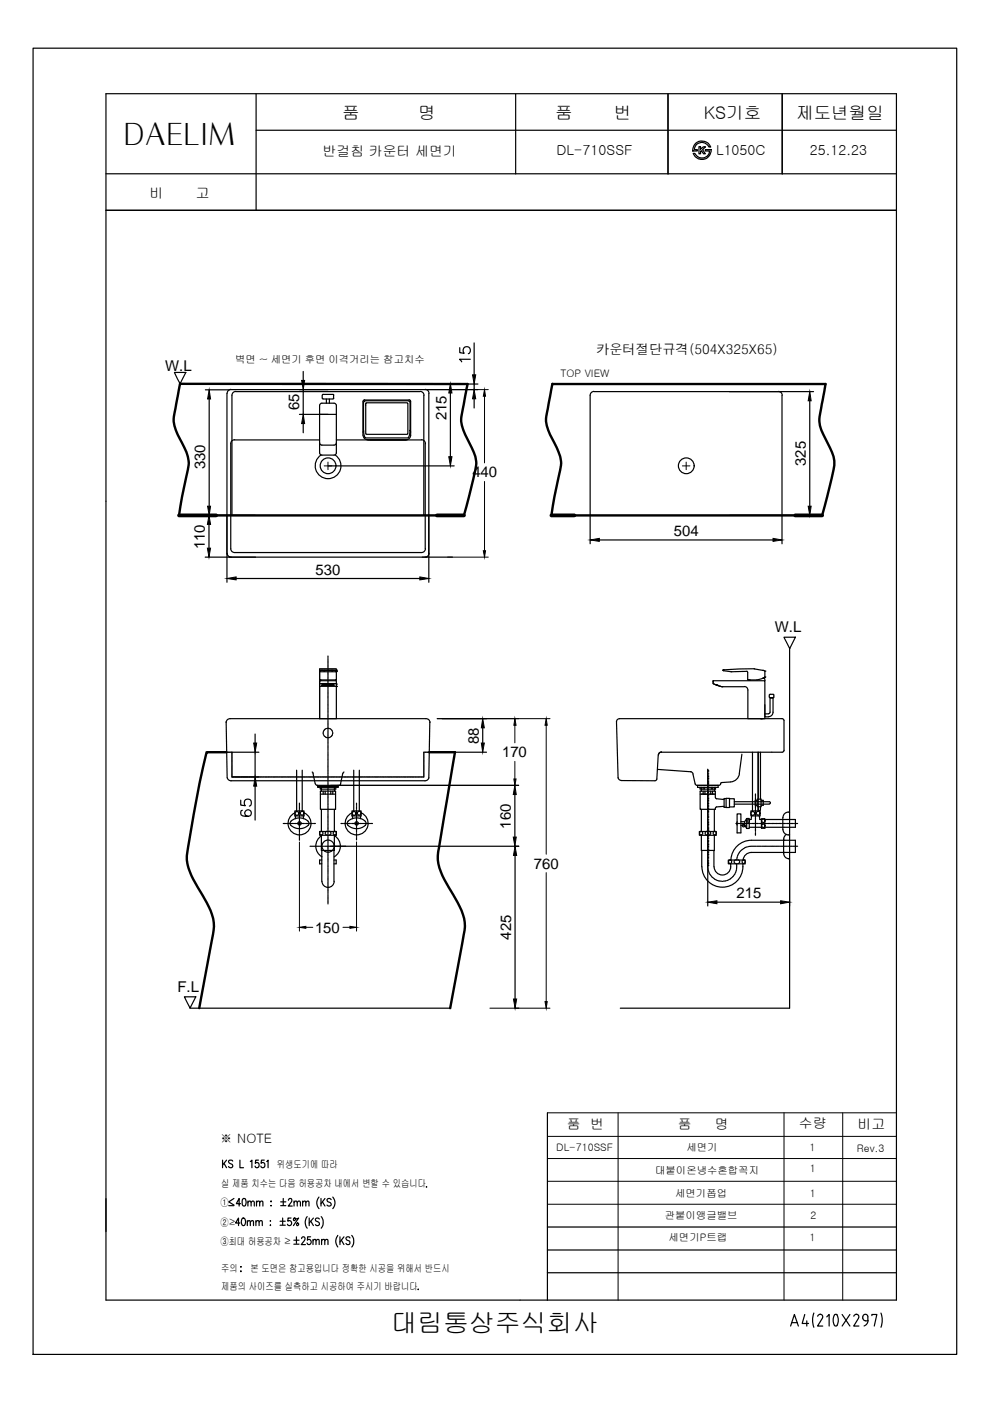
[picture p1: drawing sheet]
<svg xmlns="http://www.w3.org/2000/svg" width="210mm" height="297mm" viewBox="0 0 210 297" stroke-linecap="round" stroke-linejoin="round" font-family="sans-serif">
<!-- layer: YA -->
<g fill="none" stroke="#000" stroke-width=".25">
<path d="M7 10.2h195.8v277h-195.8zM54.3 19.9v24.7M109.3 19.9v17M141.6 19.9v17M165.8 19.9v17M190.1 19.9h-167.6v255.7h87.8M22.5 36.8h167.6M54.3 27.6h135.8M147 32.5h.3a1.64 1.64 0 0 0 1.8 1 1.64 1.64 0 0 0 1.3-1.5h-.9v-.3h1.2a1.92 1.92 0 0 1-1.5 2.1 1.92 1.92 0 0 1-2.2-1.3zM147.5 30.4a2.02 2.02 0 0 1 3.2 .8h-.3a1.64 1.64 0 0 0-1.8-1 1.64 1.64 0 0 0-1.4 1.5h.7v.3h-1l.2-1zM148.2 31.1h.3v.5l.6-.5h.5l-.6 .6 .5 .9h-.3l-.5-.7-.2 .2v.5h-.3zM22.5 44.6h167.6"/>
<path d="M116.1 235.9v39.7h74M116.1 269.8h74M116.1 265h74M116.1 260.2h74M170.6 278.7l-.5 1.9h1.3M172.6 278.4l-.3 1.5 .3 1.5M173.4 279.1a.54 .54 0 0 1 .7-.4 .54 .54 0 0 1 .3 .8M174.4 279.5l-1.1 1.6h1.1M175.3 279.2l.5-.5v2.4M177.5 278.8a2.31 2.31 0 0 1 0 2.2M177.5 278.8l-.3-.1a1.67 1.67 0 0 0-.3 2.3l.3 .1 .3-.1M178.5 278.7l1.7 2.4"/>
<path d="M180.2 278.7l-1.7 2.4M181 279.1a.54 .54 0 0 1 .8-.4 .54 .54 0 0 1 .2 .8M182 279.5l-1 1.6h1.1M182.9 279.2v.3M183 279.2a.53 .53 0 0 1 .5-.5 .53 .53 0 0 1 .5 .5v.8M183 279.5v.2l.5 .3M184.1 279.9a1.25 1.25 0 0 1-.9 1.2M184.9 278.9v-.2h1l-.5 2.4M186.8 278.4l.3 1.5-.3 1.5M167.6 281.1l.8-2.4 .9 2.4M167.9 280.4h1.1M171.1 280v1.1"/>
<path d="M183.5 280h.5"/>
</g>
<!-- layer: LINE -->
<g fill="none" stroke="#000" stroke-width=".25">
<path d="M190.1 19.9v255.7M64.3 78.8v1.9M97.5 73.7v1.1l.9 .1a.8 .8 0 0 1 0-1.2 .8 .8 0 0 1 1.2 .1 .8 .8 0 0 1-.3 1.2M99.7 76.2h-2.3l.5 .5M100.5 72.7v6.8M43.5 82.6h5.3M44.4 84.6v22.7M49 82.6a.83 .83 0 0 0-.8 .8M49.2 83.8v25.5M49.7 93.2a.83 .83 0 0 0-.8 .9M63.5 87.9h6M63.5 82.6h6"/>
<path d="M64.3 82.6v5.3M64.3 89.8v2M68.1 96.5a2.73 2.73 0 0 0-.6 4 2.73 2.73 0 0 0 4.1 0 2.73 2.73 0 0 0-.6-4M69.5 98.8h26.8M69.5 81.4h26.8M89.1 83h-39.1a.83 .83 0 0 0-.8 .8M89.1 83a.83 .83 0 0 1 .8 .8M89.4 93.2a.83 .83 0 0 1 .8 .9M89.9 83.8v25.5M90.1 81.4h11.2M95.5 83.3v13.5M100.5 81.4v1.2"/>
<path d="M100.5 84.6v1.9M101.3 82.6h-11.2a.83 .83 0 0 1 .9 .8M125.1 83.8v31.5M165 83a.83 .83 0 0 1 .8 .8M165.8 83.8v31.5M171.7 85v22.3M172.5 83h-46.6a.83 .83 0 0 0-.8 .8M43.5 118.1h10.7M43.5 109.3h10.7M44.3 111.2v5M48.1 109.3v14.2M48.2 117.3a.83 .83 0 0 0 .8 .8"/>
<path d="M48.9 116.3l.3 .6 .5 .3M89.5 118.1h6.4M90.2 116.3a.83 .83 0 0 1-.8 .9M90.9 109.3v14.2M91 117.3a.83 .83 0 0 1-.9 .8M127.1 114.5h36.8M154.6 109.3h17.9M50.1 122.7h38.9M49.2 159.5h5.7M54.1 155.6v1.9M54.1 159.5v5.2M93.8 159.5h9.4"/>
<path d="M93.8 152.4h9.4M102.3 154.3v3.2M165.8 152.4l.4 .4M166.2 159.1l-.4 .4M49.2 164.7h6.4M51 169.6v1.1l1 .1a.79 .79 0 0 1 0-1.2 .79 .79 0 0 1 1.1 .2 .79 .79 0 0 1-.2 1.1M51.4 171.8a.68 .68 0 0 0-.3 1 1.93 1.93 0 0 0 2.1 0 .7 .7 0 0 0-.3-1.1 .7 .7 0 0 0-1 .5 .7 .7 0 0 0 .7 .9M54.1 166.7v7.2M55.7 164.7h.3M56.1 164.7h1.2M57.3 164.7h.4M57.8 164.7h.7"/>
<path d="M58.6 164.7h.4M59 164.7h.4M59.5 164.7h.7M60.3 164.7h.3M60.7 164.7h1.2M62 164.7h.3M62.4 164.7h.7M63.2 164.7h.4M63.7 164.7h1.1M64.9 164.7h.4M65.3 164.7h1.2M66.6 164.7h.4"/>
<path d="M67 164.7h.7M67.8 164.7h.4M68.3 164.7h1.1M69.5 164.7h.4M70 164.7h1.1M70.1 179.4h39.9M70.1 166.5h39.9M71.2 166.9h.5M71.2 164.7h.4M71.7 164.7h.6M72.4 164.7h.4M72.9 164.7h1.1"/>
<path d="M74.1 164.7h.4M74.6 164.7h1.1M75.8 164.7h.4M76.3 164.7h.6M77 164.7h.4M77.5 164.7h1.1M78.7 164.7h.4M79.2 164.7h1.1M80.4 164.7h.4M80.9 164.7h.7M81.6 164.7h.4M82.1 164.7h1.2"/>
<path d="M83.3 164.7h.4M83.8 164.7h1.1M85 164.7h.4M85.5 164.7h.7M86.3 164.7h.3M86.7 164.7h1.2M88 164.7h.3M88.4 164.7h.7M89.2 164.7h.4M89.6 164.7h.3M109.2 168.5v9M167.1 177h.3"/>
<path d="M167.1 172.2h.3M109.2 181.4v30.4M150.1 182.3v9.8M152 191.3h13.5M167.2 182.1h.2M167.4 182.3v9.8M40.3 213.8h1.9M109.2 213.8h.8M110.3 275.6h5.8"/>
<circle cx="69.6" cy="98.8" r="1.67"/>
<circle cx="145.5" cy="98.8" r="1.67"/>
</g>
<!-- layer: CEN -->
<path d="M68.7 98.8h.7M69.5 98.8h.1M69.5 98v.6M69.5 98.7v.1M69.5 98.9v.7M69.7 98.8h.6M144.7 98.8h.6M145.4 98.8h.1M145.5 98v.6M145.5 98.7v.1M145.5 98.9v.7M145.6 98.8h.7" fill="none" stroke="#000" stroke-width=".21"/>
<!-- layer: 002 -->
<path d="M76.9 85.1l.1 7.2a.95 .95 0 0 0 .9 .9M77.1 91.3l-.1 .3M77.3 84.8h9.4M77.3 84.8l-.3 .3M86.7 84.8l.4 .3M86.9 91.3l.2 .3M87.1 85.1v7.2a.95 .95 0 0 1-1 .9M140.3 159.4a.66 .66 0 0 0-.7 .7M163.6 159.5h2.2M42.2 213.8h53.2M131.5 213.8h35.9" fill="none" stroke="#000" stroke-width=".25"/>
<!-- layer: 001 -->
<g fill="none" stroke="#000" stroke-width=".25">
<path d="M48.1 83.4v34.1M48.9 94.1v22.2M49 82.6h41.1M49.7 93.3h18.1M71.3 93.3h18.1M90.2 94.1v22.2M90.9 83.4v34.1M48.6 118.1h41.9M49.7 117.2h39.7M167.4 137.5v76.3M47.9 153l.3 11.9a.83 .83 0 0 0 .8 .6M90.3 152.4h-41.5l-.6 .2-.3 .6"/>
<path d="M90.3 152.4l.6 .2 .3 .6M91.1 153l-.2 11.9M140.2 159.5h23.4M140.3 159.4a.66 .66 0 0 0-.7 .6M165.8 152.4h-34.6l-.3 .2-.2 .5 .3 11.8M166.2 152.8v6.3M90.9 164.9a.83 .83 0 0 1-.8 .6h-41.1M131.1 164.9a.66 .66 0 0 0 .6 .6M131.7 165.5h7.1M139.6 160.1l-.3 5.1-.4 .3"/>
</g>
<!-- layer: BU -->
<g fill="none" stroke="#000" stroke-width=".25">
<path d="M67.8 96l.2 .4 .2 .1M67.8 93.9l.2 .4 .2 .1M67.8 87.9h3.5M68.2 85.5h2.6l.5 .2v10.3M68.2 85.5l-.2 .1-.2 .4v10M68.3 83.8v.6M68.4 84.4l.1 .2M68.4 83.8l.1-.2h2.1l.2 .2M68.5 84.6h2.1M69.2 84.6v.9M69.8 84.6v.9M70.7 83.8v.6"/>
<path d="M70.8 84.4l-.2 .2M71.3 96l-.2 .4-.3 .1h-2.6M71.3 93.9l-.2 .4-.3 .1h-2.6M77.2 85.1h9.6l.1 .2v6.2l-.2 1.1-.2 .3-9-.1-.2-.2-.2-1.2v-6.1zM77.5 85.5l.2-.1h8.7v6.6h-8.8zM77.9 93.3h8.1M67.8 141.9l3.4-.1 .1 .5M67.8 145.4h3.5M67.8 145l.4-.1h2.9l.2 .1M67.8 142.1v-.2v2.2v-1.8M67.8 142.3h.1M67.8 144.4v8z"/>
<path d="M67.8 142.3l3.4 .1M67.8 145.5v.1M67.8 144.1h.1M67.8 144.4h3.5v8h-3.5M67.8 144.2h3.4M68 144.1v.2M68.2 142.1l-.4 .1M68.2 142.1h-.4v.2M68.2 142.1h2.6zM68.5 145.3h-.4l.4-.2 2.4 .1-.3 .1M68.5 145.1v.2h2.1v-.2M68.7 142.2h.1"/>
<path d="M68.7 142.1v.1M70.3 142.2h.1M70.4 142.2h.1M70.4 142.1v.1M71.2 144.1v.2M71.2 142.4h.1M71.3 142.4h.1M71.3 145.6h.1M71.3 145.5h.1M71.3 142.3l-.1 .1M71.3 145h.1M71.3 142.1h.1"/>
<path d="M71.3 142.1h-.5l.5 .1M71.3 142.3h.1M71.3 142.3v1.8M71.3 142.2h.1M71.3 142.3v.1M151.2 144.4v.6l1.5 .5-1.5-.5zM151.2 144.3h11v8.1h-3.6v-6.1a.74 .74 0 0 0-.8-.7M151.3 144.3l-.1 .1M152.3 145.3l-.6-.2 .6 .2M152.7 145.5l5.1 .1M153.3 142.1l.1-.1v.2l1.7 .2 3.3-.1M153.4 142h.1"/>
<path d="M153.4 142.1v.1M158.3 142.3l.2 .3M158.5 142.6l.1 1.5M158.6 144.2h1.8M158.7 144.2h.3M159 144.1v.2M159.8 141.8l-6.4 .2M159.9 141.8h.1M160 141.8l2.2 .5M161.6 152.4h-.3h.5M161.7 142.1h.1M161.7 143.8h.1"/>
<path d="M161.8 143.8l-1.4 .3M161.8 143.8h-.1M162 143.7l.2 .6M162.1 143.7h.1M162.1 143.7h-.1M162.2 143.5h.1M162.2 143.5l-.4 .3M162.2 142.3h.1M162.2 142.3v1.2M163.1 147.4v.4M163.1 147.8l.2 .1M163.3 147.9h.6v3.1a1.03 1.03 0 0 1-1 1h-.7v-2.6"/>
<path d="M163.3 147.2h.6M163.3 147.2l-.2 .2M163.6 147.9h.3h-.6l-.1 3.3-1 .2M163.9 147.2l.2 .2v.4l-.2 .1"/>
</g>
<!-- layer: DIMTEXT -->
<path d="M37 79h2.4l-1.2 2.4zM166.2 135.1h2.4l-1.1 2.4zM39.1 211.3h2.4l-1.2 2.5z" fill="none" stroke="#000" stroke-width=".25"/>
<!-- layer: 002 -->
<path d="M38 109.3h7.8M92.7 109.3h5.7M116.9 109.3h4.9M168.6 109.3h5.7" fill="none" stroke="#000" stroke-width=".8"/>
<path d="M38.2 81.4l-1.2 6a6 6 0 0 0 .7 4.7l.9 1.9a7.4 7.4 0 0 1 1.2 5.6l-1.2 5.7-.6 4M99.1 81.4l-1.1 6a6 6 0 0 0 .6 4.7l1 1.9a7.2 7.2 0 0 1 1.2 5.6l-2.4 9.7M117.1 81.4l-1.1 6a6 6 0 0 0 .6 4.7l1 1.9a7.4 7.4 0 0 1 1.2 5.6l-1.3 5.7-.6 4M175 81.4l-1.1 6a6 6 0 0 0 .7 4.7l.9 1.9a7.2 7.2 0 0 1 1.2 5.6l-2.4 9.7M48 159.5h-4.2l-1.5 6.5-2.4 13.7a8.8 8.8 0 0 0 1.1 6.8l2.8 4.9a9.6 9.6 0 0 1 1 8.5l-2.6 13.9M96.5 159.5l-3.4 20.2a8.8 8.8 0 0 0 1.1 6.8l2.9 4.9a8.6 8.6 0 0 1 1.2 6.7l-2.9 15.7" fill="none" stroke="#000" stroke-width=".51"/>
<!-- layer: CENTER -->
<g fill="none" stroke="#000" stroke-width=".25">
<path d="M69.5 139.1v.3M69.5 139.5v.1M69.5 139.7v.5M69.5 140.3v.1M69.5 140.5v.5M69.5 141.1v.1M69.5 141.3v.5M69.5 142h.1M69.5 142.2v.5M69.5 142.8v.1M69.5 143v.5M69.5 143.6v.1"/>
<path d="M69.5 143.8v.5M69.5 144.4v.1M69.5 144.6v.5M69.5 145.2v.1M69.5 145.4v.5M69.5 146.1h.1M69.5 146.3v.5M69.5 146.9v.1M69.5 147.1v.5M69.5 147.7v.1M69.5 147.9v.5M69.5 148.5v.1"/>
<path d="M69.5 148.7v.5M69.5 149.3v.2M69.5 149.5v.5M69.5 150.2v.1M69.5 150.3v.6M69.5 151v.1M69.5 151.2v.5M69.5 151.8v.1M69.5 152v.5M69.5 152.6v.1M69.5 152.8v.5M69.5 153.4v.2"/>
<path d="M69.5 153.6v.5M69.5 154.3v.1M69.5 154.4v.6M69.5 155.1v.1M69.5 155.3v.5M69.5 155.9v.1M69.5 156.1v.5M69.5 156.7v.1M69.5 156.9v.6M69.5 157.5v.1M69.5 157.7v.6M69.5 158.3v.2"/>
<path d="M69.5 158.6v.5M69.5 159.2v.1M69.5 159.4v.5M69.5 160v.1M60.1 174.6h.3M60.5 174.6h.1M60.7 174.6h.5M61.4 174.6h.1M61.5 174.6h.6M62.2 174.6h.1M62.4 174.6h.5M63 174.6h.1"/>
<path d="M63.2 174.6h.5M63.5 170.3v.5M63.5 170.9v.1M63.5 171.1v.5M63.5 171.7v.1M63.5 171.9v.5M63.5 172.5v.1M63.5 172.7v.5M63.5 173.3v.2M63.5 173.5v.5M63.5 174.2v.1M63.5 174.3v.6"/>
<path d="M63.5 175v.1M63.5 175.2v.5M63.5 175.8v.1M63.5 176v.5M63.5 176.6v.1M63.5 176.8v.5M63.5 177.4v.2M63.5 177.6v.6M63.8 174.6h.1M64 174.6h.5M64.6 174.6h.2M64.8 174.6h.5"/>
<path d="M65.5 174.6h.1M65.6 174.6h.6M65.7 179.4h.4M66.2 179.4h.1M66.3 174.6h.1M66.4 179.4h.5M66.5 174.6h.4M67 179.4h.1M67.2 179.4h.5M67.8 179.4h.1M68 179.4h.5M68.7 179.4h.1"/>
<path d="M68.9 179.4h.5M69.5 179.4h.1M69.5 160.2v.5M69.5 160.8v.1M69.5 161v.5M69.5 161.6v.1M69.5 161.9v.5M69.5 162.4v.2M69.5 162.7v.5M69.5 163.3v.1M69.5 163.5v.5M69.5 164.1v.1"/>
<path d="M69.5 164.3v.5M69.5 164.9v.1M69.5 165.1v.5M69.5 165.7v.1M69.5 166v.5M69.5 166.6v.1M69.5 166.8v.5M69.5 167.4v.1M69.5 167.6v.5M69.5 168.2v.1M69.5 168.4v.5M69.5 169v.1"/>
<path d="M69.5 169.2v.5M69.5 169.9h.1M69.5 170.1v.5M69.5 170.7h.1M69.5 170.9v.5M69.5 171.5v.1M69.5 171.7v.5M69.5 172.3v.1M69.5 172.5v.5M69.5 173.1v.1M69.5 173.3v.5M69.5 174h.1"/>
<path d="M69.5 174.1v.6M69.5 174.8v.1M69.5 175v.5M69.5 175.6v.1M69.5 175.8v.5M69.5 176.4v.1M69.5 176.6v.5M69.5 177.2v.1M69.5 177.4v.5M69.5 178v.2M69.5 178.2v.5M69.5 178.9v.1"/>
<path d="M69.5 179.1v.5M69.5 179.7v.1M69.5 179.9v.5M69.7 179.4h.5M70.3 179.4h.1M70.5 179.4h.5M71.1 179.4h.1M71.3 179.4h.5M71.9 179.4h.1M72.1 179.4h.5M72.3 174.6h.3M72.7 174.6h.1"/>
<path d="M72.8 179.4h.1M72.9 174.6h.5M73 179.4h.3M73.5 174.6h.1M73.7 174.6h.5M74.4 174.6h.1M74.6 174.6h.5M75.2 174.6h.1M75.4 174.6h.5M75.6 170.3v.4M75.6 170.8v.2M75.6 171v.5"/>
<path d="M75.6 171.7v.1M75.6 171.8v.6M75.6 172.5v.1M75.6 172.7v.5M75.6 173.3v.1M75.6 173.5v.5M75.6 174.1v.1M75.6 174.3v.6M75.6 174.9v.2M75.6 175.1v.6M75.6 175.8v.1M75.6 176v.5"/>
<path d="M75.6 176.6v.1M75.6 176.8v.5M75.6 177.4v.1M75.6 177.6v.5M76 174.6h.1M76.2 174.6h.5M76.8 174.6h.1M77 174.6h.5M77.6 174.6h.2M77.8 174.6h.5M78.5 174.6h.1M78.7 174.6h.3"/>
<path d="M150.1 163.3h.1M150.1 163.6h.1M150.1 164.1h.1M150.1 164.4h.1M150.1 164.6h.1M150.1 164.9h.1M150.1 165.1h.1M150.1 165.4h.1M150.1 165.7h.1M150.1 166h.1M150.1 166.1h.1M150.1 166.4h.1"/>
<path d="M150.1 166.7h.1M150.1 167h.1M150.1 167.1h.1M150.1 167.4h.1M150.1 167.7h.1M150.1 168h.1M150.1 168.4h.1M150.1 168.7h.1M150.1 169h.1M150.1 169.3h.1M150.1 169.4h.1M150.1 169.7h.1"/>
<path d="M150.1 170h.1M150.1 170.3h.1M150.1 170.4h.1M150.1 170.7h.1M150.1 171h.1M150.1 171.3h.1M150.1 171.5h.1M150.1 171.8h.1M150.1 172.1h.1M150.1 172.4h.1M150.1 172.8h.1M150.1 173.1h.1"/>
<path d="M150.1 173.4h.1M150.1 173.8h.1M150.1 174.1h.1M150.1 174.4h.1M150.1 174.7h.1M150.1 174.8h.1M150.1 175.1h.1M150.1 175.4h.1M150.1 175.7h.1M150.1 175.8h.1M150.1 176.1h.1M150.1 176.4h.1"/>
<path d="M150.1 176.7h.1M150.1 176.8h.1M150.1 177.1h.1M150.1 177.4h.1M150.1 177.7h.1M150.1 178.2h.1M150.1 178.4h.1M150.1 178.7h.1M150.1 179h.1M150.1 179.2h.1M150.1 179.5h.1M150.1 179.8h.1"/>
<path d="M150.1 163.1v.2M150.1 163.4v.2M150.1 163.7v.3M150.1 164.1v.2M150.1 164.4v.2M150.1 164.7v.2M150.1 165h.1M150.1 165.1v.2M150.1 165.4v.2M150.1 165.7v.2M150.1 166.1v.2M150.1 166.4v.2"/>
<path d="M150.1 166.7v.2M150.1 167v.1M150.1 167.1v.3M150.1 167.4v.3M150.1 167.7v.3M150.1 168v.4M150.1 168.5v.2M150.1 168.8v.2M150.1 169.1v.2M150.1 169.3v.1M150.1 169.5v.2M150.1 169.8v.2"/>
<path d="M150.1 170.1v.2M150.1 170.5v.2M150.1 170.8v.2M150.1 171.1v.2M150.1 171.4h.1M150.1 171.5v.2M150.1 171.8v.2M150.1 172.1v.2M150.1 172.4v.3M150.1 172.8v.2M150.1 173.1v.2M150.1 173.4v.4"/>
<path d="M150.1 173.8v.2M150.1 174.1v.2M150.1 174.4v.2M150.1 174.7v.1M150.1 174.9v.2M150.1 175.1v.3M150.1 175.4v.3M150.1 175.7v.1M150.1 175.9v.2M150.1 176.2v.2M150.1 176.5v.2M150.1 176.9v.2"/>
<path d="M150.1 177.2v.2M150.1 177.5v.2M150.1 177.8v.3M150.1 178.2v.2M150.1 178.5v.2M150.1 178.8v.2M150.1 179.1h.1M150.1 179.2v.2M150.1 179.5v.2M150.1 179.8v.2M156 174.6h.7M156.8 174.6h.1"/>
<path d="M157 174.6h.5M157.6 174.6h.1M157.7 179.9l-.4 .3M157.8 174.6h.5M157.9 179.8h-.1M158.4 174.6h.1M158.4 179.5l-.4 .2M158.6 174.6h.5M158.7 179.5h-.1M159.2 174.6h.1M159.5 174.6h.5M159.5 179.4l-.8 .1"/>
<path d="M159.6 179.4h.2M159.8 179.4h.5M160 174.6h.2M160.2 168.3v.6M160.2 169v.1M160.2 169.2v.5M160.2 169.8v.1M160.2 170v.5M160.2 170.6v.1M160.2 170.8v.5M160.2 171.4v.1M160.2 171.6v.5"/>
<path d="M160.2 172.3v.1M160.2 172.5v.5M160.2 173.1v.1M160.2 173.3v.5M160.2 173.9v.1M160.2 174.1v.5M160.2 174.7v.1M160.2 174.9v.5M160.2 175.5v.2M160.2 175.7v.5M160.2 176.4v.1M160.2 176.6v.5"/>
<path d="M160.3 174.6h.5M160.5 179.4h.1M160.6 179.4h.6M160.9 174.6h.1M161.1 174.6h.5M161.3 179.4h.1M161.5 179.4h.5M161.7 174.6h.1M161.9 174.6h.5M162.1 179.4h.1M162.3 179.4h.5M162.5 174.6h.1"/>
<path d="M162.7 174.6h.5M162.9 179.4h.1M163.1 179.4h.5M163.4 174.6h.1M163.6 174.6h.5M163.7 179.4h.2M163.9 179.4h.6M164.2 174.6h.1M164.4 174.6h.5M164.6 179.4h.1M164.7 179.4h.6M165 174.6h.1"/>
<path d="M165.2 174.6h.5M165.4 179.4h.1M165.6 179.4h.5M165.8 174.6h.1M166 174.6h.5M166.2 179.4h.1M166.4 179.4h.5M166.6 174.6h.1M166.8 174.6h.5M167 179.4h.1M167.2 179.4h.6M167.5 174.6h.1"/>
<path d="M167.6 174.6h.6M167.8 179.4h.1M168 179.4h.6M168.3 174.6h.1M168.5 174.6h.6M168.6 179.4h.2M168.9 179.4h.2M69.5 180.5v.1M69.5 180.7v.5M69.5 181.3v.1M69.5 181.5v.5M69.5 182.1v.2"/>
<path d="M69.5 182.3v.6M69.5 183v.1M69.5 183.2v.5M69.5 183.8v.1M69.5 184v.5M69.5 184.6v.1M69.5 184.8v.5M69.5 185.4v.1M69.5 185.6v.6M69.5 186.2v.2M69.5 186.5v.5M69.5 187.1v.1"/>
<path d="M69.5 187.3v.5M69.5 187.9v.1M69.5 188.1v.5M69.5 188.7v.1M69.5 188.9v.5M69.5 189.5v.1M69.5 189.8v.5M69.5 190.3v.2M69.5 190.6v.5M69.5 191.1v.2M69.5 191.4v.3M150.1 180.1h.1"/>
<path d="M150.1 180.2h.1M150.1 180.5h.1M150.1 180.8h.1M150.1 181.1h.1M150.1 181.2h.1M150.1 181.5h.1M150.1 181.8h.1M150.1 182.1h.1M150.1 182.5h.1M150.1 182.8h.1M150.1 183.1h.1M150.1 183.4h.1"/>
<path d="M150.1 183.5h.1M150.1 183.7v.6M150.1 180.2v.2M150.1 180.5v.2M150.1 180.8v.2M150.1 181.1v.1M150.1 181.2v.3M150.1 181.5v.3M150.1 181.8v.2M150.1 182.1v.4M150.1 182.6v.2M150.1 182.9v.2"/>
<path d="M150.1 183.1v.3M150.1 183.4v.1M150.1 183.6v.1M150.1 184.5h.1M150.2 184.6l.2 .5M150.4 185.2l.1 .1M150.5 185.4l.4 .4M150.9 185.9l.1 .1M151.1 186l.4 .4M151.5 186.4l.1 .1M151.7 186.5l.5 .2M152.3 186.7h.1"/>
<path d="M152.5 186.8h.5M153.1 186.9h.1M153.8 186.8h-.5M154 186.7h-.1M154.6 186.5l-.5 .2M154.8 186.4l-.1 .1M155.2 186l-.4 .4M155.8 185.4l-.5 .5M155.9 185.2l-.1 .1M156.1 184.6l-.2 .5M156.2 184.4l-.1 .1M156.2 183.1v1.2"/>
<path d="M156.3 181.8l-.1 .5M156.3 181.6v.1M156.6 181l-.2 .5M156.7 180.9h-.1M157 180.4l-.3 .4M157.2 180.2l-.1 .1"/>
</g>
<!-- layer: POINT -->
<g fill="none" stroke="#000" stroke-width=".25">
<path d="M48 159.5h.1M48.2 159.5h.7M49 159.5h.2v.5M68.5 155.3v.1M68.5 155.5v.1M68.6 155.2l-.1 .1M68.6 155.7h.1M68.6 155v.1M68.6 155.8l.1 .1M68.7 154.9v.1M68.7 156h.1M68.8 156.1h.1"/>
<path d="M68.9 154.6l-.2 .2M68.9 156.2h.1M69 154.5l-.1 .1M69 156.3h.1M69.1 154.5h.1M69.2 156.4h.1M69.2 154.4h.1M69.3 156.4h.1M69.4 154.4h.1M69.5 156.4h.1M69.6 154.4h.1M69.7 156.4h.1"/>
<path d="M69.8 154.4h.1M69.9 154.5h.1M69.9 156.4h-.1M70 154.5l.1 .1M70 156.3h.1M70.2 154.6v.1M70.2 156.2h-.1M70.3 156.1h-.1M70.3 154.7v.1M70.4 155.9l-.1 .1M70.4 154.9v.1M70.5 155v.1"/>
<path d="M70.5 155.8l-.1 .1M70.5 155.2v.1M70.5 155.6v.1M70.6 155.3v.1M70.6 155.5h-.1M89.9 159.5v.5M90 159.5h.4M90.5 159.5h.5M157.3 159.9l-.6 4.1M159.5 159.5v12.4M160.7 159.5v9.9M160.8 159.5v12.4"/>
<path d="M161.2 159.5v9.9M49.2 160.1v.4M49.2 160.5v.4M49.2 161v.7M49.2 161.8v.4M49.2 162.2v1.2M49.2 163.5v.3M49.2 163.9v.7M49.2 164.7h.1M61.7 174.1a2.73 2.73 0 0 1 3.7 0M61.7 174.2l-.2 .4 .2 .4M62.5 171.9h2v1.1h-2z"/>
<path d="M62.5 172.3a2.43 2.43 0 0 0-.9 3.8 2.43 2.43 0 0 0 3.8 0 2.43 2.43 0 0 0-.9-3.8M62.6 173v.6M62.9 163.3v8.6M64.1 163.3v8.6M64.3 173v.6M65.3 174.2l.2 .4a2.44 2.44 0 0 1-3.8 .4M66.2 163.7l.2 .3M66.4 164l.4 2.2M66.9 166.2l.4 .3h4.5l.4-.3M67.3 166.5v.4h3.9v.4h-3.3v-.4M67.3 166.8h4.4M67.8 176.3h3.5v.8h-3.5z"/>
<path d="M67.9 167.7h3.2v3.9h-3.2zM67.9 168.4h3.2M68.1 176.3a.4 .4 0 0 0-.3 .3 .4 .4 0 0 0 .3 .4M68.1 176.3a.4 .4 0 0 1 .4 .3 .4 .4 0 0 1-.4 .4M68.1 177.1v3.2h2.8v-3.2M68.1 166.9v.8M68.1 171.6v4.7M68.2 177.2a2.6 2.6 0 0 0 .1 4.5M68.5 167.7v.7M68.9 167.7v.7M69.3 176.2a.4 .4 0 0 0-.4 .4 .4 .4 0 0 0 .4 .5M69.8 176.2a.4 .4 0 0 1 .4 .4 .4 .4 0 0 1-.4 .5"/>
<path d="M70.1 167.7v.7M70.6 167.7v.7M70.9 166.9v.8M70.9 171.6v4.7M70.9 177.2a2.6 2.6 0 0 1-.1 4.5M71.7 166.5v.4M72.7 164l-.5 2.2M72.9 163.7l-.2 .3M73.8 174.1a2.73 2.73 0 0 1 3.7 0M73.8 174.2l-.2 .4a2.43 2.43 0 0 0 3.9 .3l.1-.5-.2-.2M74.6 171.9h2v1.1h-2zM74.6 172.3a2.43 2.43 0 0 0-.9 3.8 2.43 2.43 0 0 0 3.8 0 2.43 2.43 0 0 0-.9-3.8"/>
<path d="M74.7 173v.6M75 163.3v8.6M76.2 163.3v8.6M76.4 173v.6M89.9 160.1v.4M89.9 160.5v.4M89.9 161v.7M89.9 161.8v.4M89.9 162.2v1.2M89.9 163.5v.3M89.9 163.9v.7M89.9 164.7h.1"/>
<path d="M139.4 163.1l7.1 .5M146.4 163.6l.2 .1 .4 .4M146.9 164.1l.5 2.1M147.4 166.2l.4 .3h4.6l.4-.3M147.9 166.5h4.4v.4h-4.4zM148.3 176.3h3.5v.8h-3.5zM148.4 166.9v.4h3.3v-.4M148.4 168.4h3.3M148.7 177.1v3.2h2.8v-3.2M148.7 166.9v.8M148.7 171.6v4.7M149.1 166.9v.4"/>
<path d="M149.1 167.7v.7M149.3 166.9v.4M149.5 167.7v.7M149.9 176.2a.4 .4 0 0 0-.4 .4 .4 .4 0 0 0 .4 .5M150.3 176.2a.4 .4 0 0 1 .4 .4 .4 .4 0 0 1-.4 .5M150.7 167.7v.7M150.8 166.9v.4M151 166.9v.4M151.1 167.7v.7M151.5 166.9v.8M151.5 171.6v4.7M151.7 169.1v-1.4h-3.3v3.9h3.3v-.3"/>
<path d="M151.7 169.1l.2 .2 1.6 .2M152.8 166v.2M153.5 171l-1.6 .1-.2 .2M154 169.3h.7v1.9h-.7zM154 169.3h-.5v1.9h.5M154.7 169.3h1v1.8h-1M154.9 165.8l-2 .2M155.7 170h7.4l.3 .2-.3 .2-7.4 .1M156.3 172.6h.8v4h-.8zM156.3 174.2v.7M156.8 164a2.01 2.01 0 0 1-1.9 1.8M157.1 175h.8"/>
<path d="M157.1 174.2h.8M157.9 175v-.8l.4-.7v2.2M157.9 175l.4 .7M158.3 173.5h.6v2.2h-.6M158.9 175.4h2.5M159.2 171.9h1.9v1.1h-1.9zM159.3 178.2a4.3 4.3 0 0 0-4.3 4M159.3 178.2h9.3v2.5h-9.3a1.76 1.76 0 0 0-1.7 1.6M159.4 173l-.2 .8h-.3M160.6 169.4h.8v1.6h-.8zM160.6 169.7h-.5v1h.5M160.7 171v.7"/>
<path d="M160.8 171.7l.2 .2 .2-.2M161 173l.1 .8h.3M161.2 171v.7M161.4 169.7h.4v1h-.4M161.4 173.6h.8v2h-.8zM162.2 173.8h6.4v1.6h-6.4M166 173.3v2.6M166 175.9a1.12 1.12 0 0 0 1.1 1.1M166.1 177.9v3.1M166.7 176.9l-.4 .4-.1 .5M167.1 172.2a1.12 1.12 0 0 0-1.1 1.1M68.2 182.3h-.4v.8h.4"/>
<path d="M68.2 180.3v6.6M68.3 186.9a1.29 1.29 0 0 0 1.3 1.2 1.29 1.29 0 0 0 1.3-1.2M70.8 182.3h.5v.8h-.5M70.8 180.3v6.6M148.8 180.3v3.5M151.4 180.3v3.5M154.4 182.3h3.6v.8h-3.6zM154.9 183.1a1.8 1.8 0 0 1-1.4 2.4 1.8 1.8 0 0 1-2.1-1.7M154.9 182.3h.1M156 182.3a.4 .4 0 0 0-.4 .4 .4 .4 0 0 0 .4 .4M156.4 182.3a.4 .4 0 0 1 .4 .4 .4 .4 0 0 1-.4 .4M157.5 183.1a4.4 4.4 0 0 1-4 5 4.4 4.4 0 0 1-4.7-4.3"/>
<path d="M166.2 181a1.04 1.04 0 0 0 1 1"/>
<circle cx="63" cy="172.5" r=".4"/>
<circle cx="63.5" cy="174.6" r=".36"/>
<circle cx="64.1" cy="172.4" r=".4"/>
<circle cx="69.6" cy="179.4" r="1.29"/>
<circle cx="71" cy="176.6" r=".37"/>
<circle cx="75.1" cy="172.5" r=".4"/>
<circle cx="75.6" cy="174.6" r=".36"/>
<circle cx="76.2" cy="172.4" r=".4"/>
<circle cx="148.7" cy="176.6" r=".37"/>
<circle cx="151.5" cy="176.6" r=".37"/>
<circle cx="157.7" cy="175" r=".28"/>
<circle cx="158.6" cy="174.1" r=".28"/>
<circle cx="159.6" cy="172.5" r=".4"/>
<circle cx="160.7" cy="172.4" r=".4"/>
<circle cx="161.8" cy="175.1" r=".36"/>
<circle cx="161.8" cy="174" r=".36"/>
<circle cx="154.8" cy="182.7" r=".37"/>
<circle cx="157.7" cy="182.7" r=".37"/>
</g>
<path d="M45.8 109.3h46.9M121.8 109.3h46.8" fill="none" stroke="#000" stroke-width=".51"/>
<!-- layer: DIM -->
<g fill="none" stroke="#000" stroke-width=".21">
<path d="M78.6 93.3h7.7M90.7 82.6h12.8M102.7 84v14.1M94.9 118.1h8.6M102.7 102.1v14.7M92.7 152.4h23.9M109.2 153.8v3.7M115.8 153.8v27.3M63.5 178.5v18.9M72.2 166.5h37.8M75.6 178.5v18.9M109.2 161.4v3.8"/>
<path d="M64.8 196.6h1.5M72.7 196.6h1.5M115.8 185v27.4M103.9 213.8h12.7M116.1 235.9h74M131 235.9v39.7M166.2 235.9v39.7M178.7 235.9v39.7M116.1 255.3h74M116.1 250.5h74M116.1 245.6h74M116.1 240.9h74"/>
</g>
<path d="M102.7 82.6l.2 1.4h-.4zM102.5 116.8h.4l-.2 1.3zM109.2 152.4l.2 1.4h-.4zM115.8 152.4l.2 1.4h-.4zM109 165.2h.4l-.2 1.3zM63.5 196.6l1.3-.2v.4zM74.2 196.4l1.4 .2-1.4 .2zM115.6 212.4h.4l-.2 1.4z" fill="#000" stroke="#000" stroke-width=".21"/>
<!-- layer: LINE -->
<path d="M38.2 81.4h60.9M117.1 81.4h57.9M91 159.5h5.5" fill="none" stroke="#000" stroke-width=".51"/>
<g fill="#000" stroke="#000" stroke-width=".21">
<path d="M100.2 79.5h.7l-.4 1.9zM44.4 82.6l.2 2h-.6zM64.3 87.9l.3 1.9h-.6zM64 80.7h.6l-.3 1.9zM95.2 96.8h.6l-.3 2zM95.5 81.4l.3 1.9h-.6zM100.5 82.6l.4 2h-.7zM171.7 83l.3 2h-.6zM44.3 109.3l.3 1.9h-.6zM44 116.2h.6l-.3 1.9zM44 107.3h.6l-.2 2zM125.1 114.5l2-.4v.7z"/>
<path d="M163.9 114.1l1.9 .4-1.9 .3zM171.4 107.3h.6l-.3 2zM48.1 122.7l2-.4v.7zM89 122.3l1.9 .4-1.9 .3zM53.8 157.5h.6l-.3 2zM102.1 157.5h.6l-.4 2zM102.3 152.4l.4 1.9h-.6zM54.1 164.7l.3 2h-.6zM108.8 177.5h.7l-.3 1.9zM109.2 166.5l.3 2h-.7zM109.2 179.4l.3 2h-.6zM150.1 191.3l1.9-.3v.6z"/>
<path d="M165.5 191l1.9 .3-1.9 .3zM108.9 211.8h.6l-.3 2z"/>
</g>
<!-- layer: 0 -->
<g fill="none" stroke="#000" stroke-width=".25">
<path d="M47.2 246v1.6M47.5 246.6l.5 1M48 246l-.8 1M48.5 255.6h1.1M49.3 246.2l-.2-.2h-.5l-.1 .2 .1 .4 .7 .3a.38 .38 0 0 1-.2 .7l-.6-.3M49.6 254.1l-1.1 .7 1.1 .7M50.9 246v1.6h.7M50.9 259.3h-1l.7-1.1v1.7M51 255.2h-.9l.6-1.1v1.6M51.4 258.3l.1-.1a.88 .88 0 0 1 .6 .9 .88 .88 0 0 1-.6 .8 1.12 1.12 0 0 1-.1-1.6zM51.5 254.2l.3-.1a1.03 1.03 0 0 1 0 1.6h-.1a1.25 1.25 0 0 1-.2-1.5zM52.4 259.1l.3-.3 .3 .1 .1 1"/>
<path d="M52.4 258.8v1.1M52.6 254.9l.3-.3 .3 .1v1M52.6 254.6v1.1M53.1 246.3l.3-.3v1.6M53.1 259.1l.3-.3 .3 .1v1M53.2 254.9l.3-.3 .3 .1 .1 1M54.3 259.1l.3-.3 .3 .1v1M54.3 258.8v1.1M54.4 254.9l.3-.3 .3 .1 .1 1M54.4 254.6v1.1M54.8 246h-.6l-.1 .6a.5 .5 0 0 1 .7 .1 .5 .5 0 0 1 0 .7 .5 .5 0 0 1-.7 0v-.2M54.9 259.1l.3-.3 .4 .1v1"/>
<path d="M55.1 254.9l.3-.3 .3 .1v1M56 246h-.6v.6a.5 .5 0 0 1 .6 .1 .5 .5 0 0 1 0 .7 .5 .5 0 0 1-.6 0l-.1-.2M56.5 246.3l.3-.3v1.6M57.3 258.9h.1zM57.3 259.8h.1zM57.4 255.6h.1zM57.5 254.6v.2zM59.4 258.9h1.1M59.4 259.8h1.1M59.5 255.6h1.1M59.5 254.8h1.1M59.9 258.2v1.4"/>
<path d="M60.1 254.1v1.4M61.2 254.5l.2-.4h.3l.2 .3-.1 .3-.7 1h.9M61.7 258.2h-.6l-.1 .7a.49 .49 0 0 1 .7 .1 .49 .49 0 0 1-.1 .7 .49 .49 0 0 1-.7-.1M62.3 254.9l.3-.3 .3 .1 .1 1M62.3 254.6v1.1M62.5 258.2l.1 .3-.3 .3-.1-.3 .2-.3 .4 .2 .5-.2-1.1 1.7M62.9 259.4l.3-.1 .1 .2-.2 .4-.2-.2zM63 254.9l.3-.3 .3 .1 .1 1M64.2 254.9l.3-.3 .3 .1v1M64.2 254.6v1.1M64.8 254.9l.4-.3 .3 .1v1M65.1 258a1.97 1.97 0 0 0 0 2.4"/>
<path d="M65.6 258.2v1.7M65.9 258.9l.5 1M66.4 258.2l-.8 1.1M67.6 253.8a1.83 1.83 0 0 0 0 2.5M67.7 258.5l-.5-.3a.35 .35 0 0 0-.3 .4 .35 .35 0 0 0 .2 .3l.6 .4v.3l-.3 .3-.5-.3M68.1 254.1v1.6M68.1 258a1.97 1.97 0 0 1 0 2.4M68.4 254.8l.5 .9M68.9 254.1l-.8 1.1M70.2 254.4a.44 .44 0 0 0-.6-.3 .44 .44 0 0 0-.1 .6l.6 .3a.45 .45 0 0 1-.1 .7 .45 .45 0 0 1-.7-.2M70.6 253.8a1.83 1.83 0 0 1 0 2.5M51.1 268.5v.2z"/>
<path d="M51.1 269.5v.1zM62.3 262.9h1.1M62.3 263.8h1.1M62.9 262.2v1.4M64 262.6a.39 .39 0 0 1 .5-.4 .39 .39 0 0 1 .1 .7l-.7 1h.9M65.9 262.2h-.7v.7a.48 .48 0 0 1 .7 .1 .48 .48 0 0 1-.1 .7 .48 .48 0 0 1-.7-.2M66.4 263.1l.3-.3 .3 .1v1M66.4 262.8v1.1M67 263.1l.3-.3 .3 .1 .1 1M68.2 263.1l.3-.3 .3 .1 .1 1M68.2 262.8v1.1M68.9 263.1l.3-.3 .3 .1v1"/>
<path d="M71.6 261.9a1.98 1.98 0 0 0 0 2.5M72.1 262.2v1.7M72.4 262.9l.5 1M72.9 262.2l-.8 1.1M74.2 262.5a.44 .44 0 0 0-.5-.3 .44 .44 0 0 0-.4 .4l.2 .3 .7 .3a.41 .41 0 0 1-.3 .7h-.3l-.3-.3M74.6 261.9a1.98 1.98 0 0 1 0 2.5M88.7 273.3v.1"/>
</g>
<text font-size="6.4" x="26.2" y="30.7">DAELIM</text>
<text font-size="5.5" x="82.9" y="282.4">대림통상주식회사</text>
<g font-size="3.7">
<text x="72.5" y="25.2">품</text>
<text x="88.7" y="25.2">명</text>
<text x="117.7" y="25.2">품</text>
<text x="130.1" y="25.2">번</text>
<text x="149.3" y="25.2">KS기호</text>
<text x="168.8" y="25.2">제도년월일</text>
</g>
<g font-size="3.2">
<text x="35" y="78.6">W.L</text>
<text x="63.4" y="87" transform="rotate(-90 63.4 87)">65</text>
<text x="94.6" y="89.1" transform="rotate(-90 94.6 89.1)">215</text>
<text x="43.5" y="99.5" transform="rotate(-90 43.5 99.5)">330</text>
<text x="100.1" y="101.2">440</text>
<text x="170.8" y="98.8" transform="rotate(-90 170.8 98.8)">325</text>
<text x="142.9" y="113.6">504</text>
<text x="43.5" y="116.4" transform="rotate(-90 43.5 116.4)">110</text>
<text x="66.9" y="121.8">530</text>
<text x="164.3" y="134">W.L</text>
<text x="101.5" y="157.7" transform="rotate(-90 101.5 157.7)">88</text>
<text x="106.5" y="160.5">170</text>
<text x="108.3" y="175.7" transform="rotate(-90 108.3 175.7)">160</text>
<text x="113.2" y="184.2">760</text>
<text x="156.2" y="190.4">215</text>
<text x="66.8" y="197.7">150</text>
<text x="108.4" y="199.2" transform="rotate(-90 108.4 199.2)">425</text>
<text x="37.6" y="210.3">F.L</text>
</g>
<g font-size="2.9">
<text x="68.4" y="33">반걸침 카운터 세면기</text>
<text x="118" y="32.9">DL-710SSF</text>
<text x="151.8" y="32.9">L1050C</text>
<text x="171.7" y="32.9">25.12.23</text>
<text x="31.7" y="42">비</text>
<text x="41.5" y="42">고</text>
<text x="120.2" y="239.4">품 번</text>
<text x="143.7" y="239.4">품</text>
<text x="151.6" y="239.4">명</text>
<text x="169.4" y="239.2">수량</text>
<text x="181.8" y="239.4">비고</text>
</g>
<g font-size="2.8">
<text x="126.4" y="75">카운터절단규격(504X325X65)</text>
<text x="46.6" y="242.4">※ NOTE</text>
</g>
<text font-size="2.6" x="89.3" y="252.9">.</text>
<g font-size="2.2">
<text x="49.9" y="77">벽면 ~ 세면기 후면 이격거리는 참고치수</text>
<text x="118.9" y="79.9">TOP VIEW</text>
<text x="117.9" y="244">DL-710SSF</text>
<text x="145.5" y="244.1">세면기</text>
<text x="171.6" y="244">1</text>
<text x="181.7" y="244.3">Rev.3</text>
<text x="46.9" y="251.7">실 제품 치수는 다음 허용공차 내에서 변할 수 있습니다</text>
<text x="58.7" y="247.6">위생도기에 따라</text>
<text x="138.9" y="248.8">대붙이온냉수혼합꼭지</text>
<text x="171.7" y="248.5">1</text>
<text x="46.7" y="255.7">①</text>
<text x="143.2" y="253.8">세면기폽업</text>
<text x="171.7" y="253.8">1</text>
<text x="46.7" y="259.9">②≥</text>
<text x="46.7" y="263.9">③최대 허용공차 ≥</text>
<text x="141" y="258.5">관붙이앵글밸브</text>
<text x="141.8" y="263.2">세면기P트랩</text>
<text x="171.6" y="263.2">1</text>
<text x="171.9" y="258.4">2</text>
<text x="46.9" y="269.6">주의</text>
<text x="53.1" y="269.6">본 도면은 참고용입니다 정확한 시공을 위해서 반드시</text>
<text x="46.9" y="273.4">제품의 사이즈를 실측하고 시공하여 주시기 바랍니다</text>
</g>
</svg>
